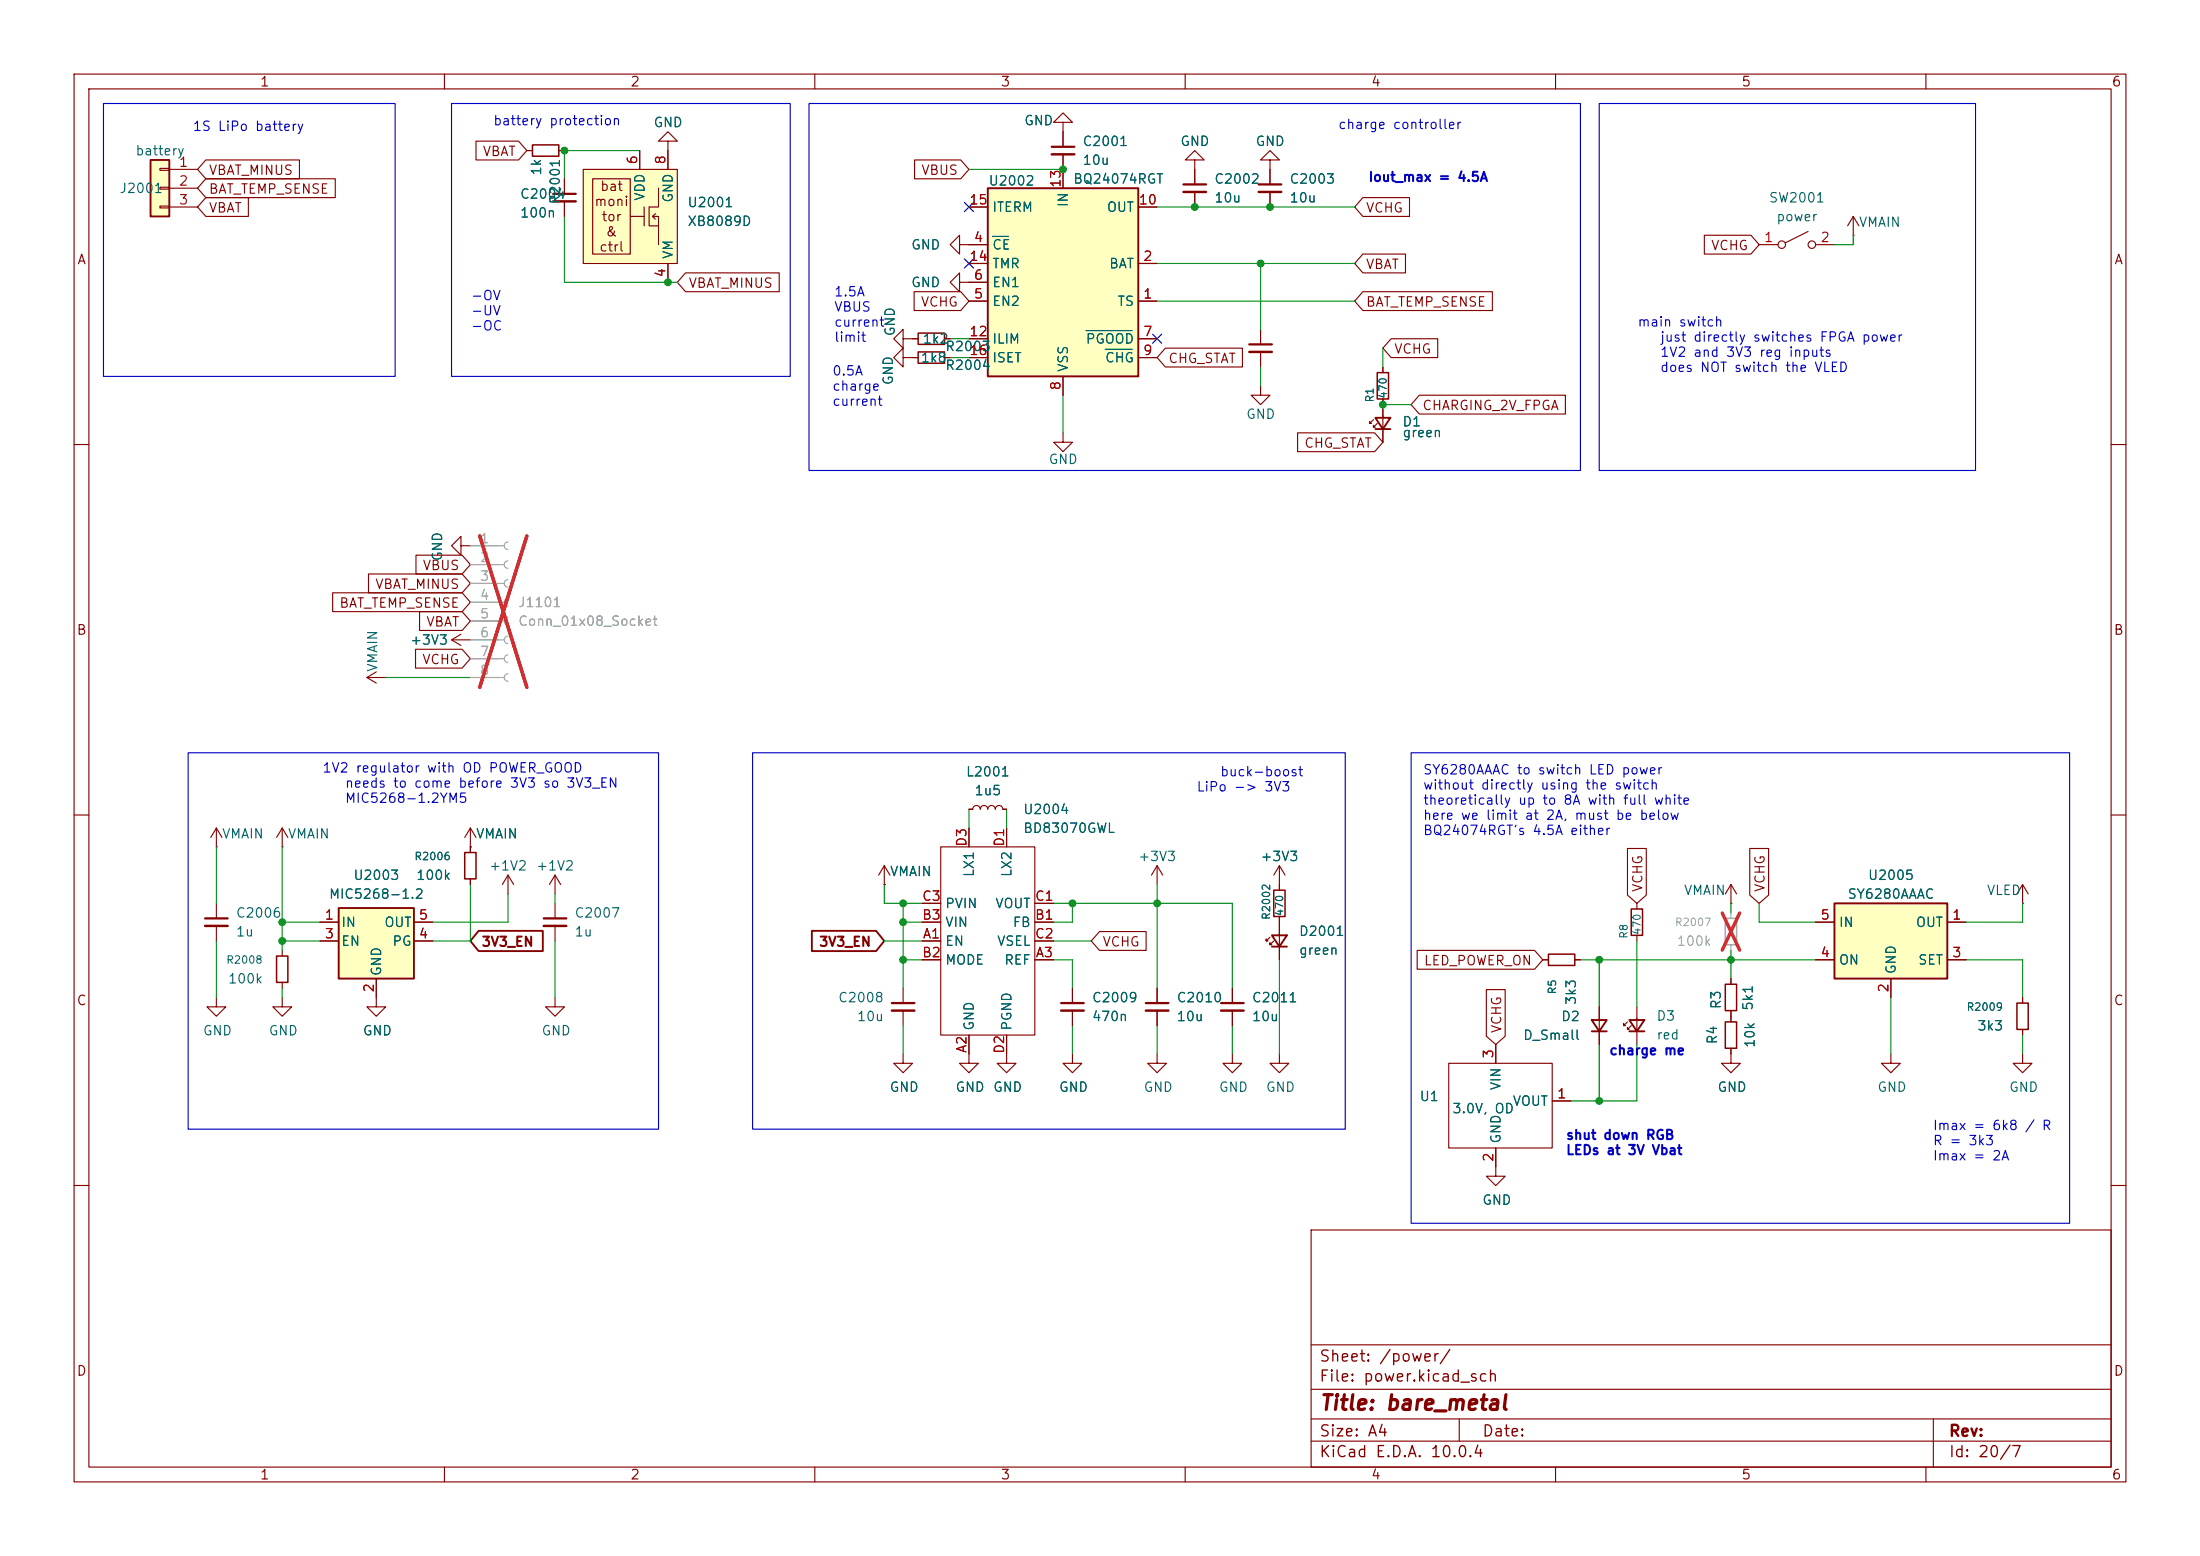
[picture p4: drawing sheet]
<svg xmlns="http://www.w3.org/2000/svg" width="297mm" height="210mm" viewBox="0 0 297 210" stroke-linecap="round" stroke-linejoin="round" font-family="sans-serif">
<g fill="none" stroke="#840000" stroke-width=".15">
<path d="M10 10h277v190h-277zM12 12h273v186h-273zM60 10v2M110 10v2M160 10v2M210 10v2M260 10v2M129.5 33v-1.2l-1.2 1.2 1.2 1.3v-1.3h1.3M129.5 38.1v-1.3l-1.2 1.3 1.2 1.3v-1.3h1.3M161.3 21.6h1.3l-1.3-1.3-1.3 1.3h1.3v3.3M161.3 25.9v2M171.4 21.6h1.3l-1.3-1.3-1.2 1.3h1.2v3.3"/>
<path d="M171.4 25.9v2M237.5 33h2.5M244.1 31.2l-3.1 1.6M245.1 33h2.5M250.2 31.8h.1M250.2 29.2l-.8 1.3M250.2 29.2l.8 1.3M250.2 29.2v2.6M170.2 44.5v2M170.2 47.5v2M185.4 56.6l-.5 .6v-.3v.3h.3M185.9 57.2l-.5 .5v-.3v.3h.3"/>
<path d="M186.7 54.6v5.1M10 60h2M285 60h2M10 110h2M29.2 114.3h.1M29.2 111.8l-.8 1.2M29.2 111.8l.8 1.2M29.2 111.8v2.5M38.1 114.3h.1M38.1 111.8l-.8 1.2M38.1 111.8l.8 1.2M38.1 111.8v2.5"/>
<path d="M119.4 119.4h.1M119.4 116.8l-.8 1.3M119.4 116.8l.7 1.3M119.4 116.8v2.6M127 114.3h12.7v25.4h-12.7zM130.8 109.2h.5a.51 .51 0 0 1 .5-.5 .51 .51 0 0 1 .5 .5 .51 .51 0 0 1 .5-.5 .51 .51 0 0 1 .5 .5 .51 .51 0 0 1 .6-.5 .51 .51 0 0 1 .5 .5 .51 .51 0 0 1 .5-.5 .51 .51 0 0 1 .5 .5h.5M130.8 111.8v2.5M135.9 111.8v2.5M156.2 116.8l-.8 1.3M156.2 116.8l.8 1.3M156.2 116.8v2.6M172.7 116.8v3.3"/>
<path d="M172.7 116.8l-.7 1.3M172.7 116.8l.8 1.3M285 110h2M29.2 134.6v1.3h1.3l-1.3 1.3-1.3-1.3h1.3M29.2 121.9v2.1M29.2 125v2M38.1 134.6v1.3h1.3l-1.3 1.3-1.3-1.3h1.3M38.1 128.3v.7M38.1 132.6v.8M50.8 134.6v1.3h1.3l-1.3 1.3-1.3-1.3h1.3M124.5 127h2.5M124.5 129.5h2.5"/>
<path d="M124.5 124.5h2.5M124.5 121.9h2.5M130.8 139.7v3.8h1.3l-1.3 1.3-1.3-1.3h1.3M135.9 139.7v3.8h1.3l-1.3 1.3-1.3-1.3h1.3M139.7 127h2.5M139.7 129.5h2.5M139.7 124.5h2.5M139.7 121.9h2.5M144.8 133.4v2M144.8 136.4v2M156.2 133.4v2M156.2 136.4v2"/>
<path d="M166.4 133.4v2M166.4 136.4v2M171.4 126.5l-.5 .5v-.3v.3h.3M172 127l-.6 .5v-.2v.2h.3M172.7 123.7v5.8M208.3 129.5h.7M212.6 129.5h.8M144.8 142.2v1.3h1.2l-1.2 1.3-1.3-1.3h1.3M156.2 142.2v1.3h1.3l-1.3 1.3-1.3-1.3h1.3M166.4 142.2v1.3h1.2l-1.2 1.3-1.3-1.3h1.3M172.7 142.2v1.3h1.3l-1.3 1.3-1.3-1.3h1.3M10 160h2"/>
<path d="M177 166h108v32h-108zM285 160h2M60 198v2M110 198v2M160 198v2M177 194.5h108M177 191.5h108M177 187.5h108M177 181.5h108M197 191.5v3M210 198v2M260 198v2"/>
<path d="M261 191.5v6.5"/>
<circle cx="240.5" cy="33" r=".51"/>
<circle cx="244.6" cy="33" r=".51"/>
</g>
<path d="M159.8 24.9h3M169.9 24.9h3.1M168.7 46.5h3M27.7 124h3M143.3 135.4h3M154.7 135.4h3M164.8 135.4h3.1" fill="none" stroke="#840000" stroke-width=".3"/>
<path d="M159.8 25.9h3M169.9 25.9h3.1M168.7 47.5h3M27.7 125h3M143.3 136.4h3M154.7 136.4h3M164.8 136.4h3.1" fill="none" stroke="#840000" stroke-width=".33"/>
<path d="M185.7 56.4h2l-1 1.5zM185.7 57.9h2M171.7 126.2h2l-1 1.6zM171.7 127.8h2" fill="none" stroke="#840000" stroke-width=".25"/>
<path d="M37.3 129h1.6v3.6h-1.6zM172 120.1h1.5v3.6h-1.5zM209 128.8h3.6v1.5h-3.6z" fill="none" stroke="#840000" stroke-width=".2"/>
<path d="M133.3 25.4h20.4v25.4h-20.4z" fill="#ffffc2"/>
<path d="M133.3 25.4h20.4v25.4h-20.4zM214.9 137.7h2l-1 1.5zM214.9 139.2h2M220 137.7h2l-1 1.5zM220 139.2h2" fill="none" stroke="#840000" stroke-width=".25"/>
<g fill="none" stroke="#840000" stroke-width=".15">
<path d="M143.5 16.5h1.3l-1.3-1.3-1.3 1.3h1.3v3.3M130.8 35.6h2.5M130.8 33h2.5M130.8 38.1h2.5M130.8 27.9h2.5M143.5 20.8v4.6M153.7 35.6h2.5M153.7 27.9h2.5M121.9 45.7v-1.2l-1.3 1.2 1.3 1.3v-1.3h2.1M121.9 48.3v-1.3l-1.3 1.3 1.3 1.2v-1.2h2.1M127.5 45.7h.8M127.5 48.3h.8"/>
<path d="M130.8 40.6h2.5M130.8 45.7h2.5M130.8 48.3h2.5M143.5 58.4v1.3h1.3l-1.3 1.3-1.3-1.3h1.3M143.5 50.8v2.5M153.7 40.6h2.5M153.7 45.7h2.5M153.7 48.3h2.5M170.2 52.1v1.2h1.2l-1.2 1.3-1.3-1.3h1.3M273 119.4v2.5M273 119.4l-.7 1.3M273 119.4l.8 1.3"/>
<path d="M215.9 135.9v5.1M219.7 137.9l-.5 .5v-.2v.2h.3M220.2 138.4l-.5 .5v-.2v.2h.3M221 135.9v5.1M233.7 137.2v.7M273 121.9h.1M273 134.6v.8M273 138.9v.8M121.9 142.2v1.3h1.3l-1.3 1.3-1.3-1.3h1.3M195.6 143.5h13.9v11.4h-13.9zM201.9 154.9v3.9h1.3l-1.3 1.2-1.2-1.2h1.2M201.9 141v2.5"/>
<path d="M209.5 148.6h2.6M233.7 141.5v2h1.2l-1.2 1.3-1.3-1.3h1.3M255.3 142.2v1.3h1.2l-1.2 1.3-1.3-1.3h1.3M273 142.2v1.3h1.3l-1.3 1.3-1.2-1.3h1.2"/>
</g>
<path d="M134 31.9h2.2M146.6 44.6h6.2M149.2 47.2h3.6" fill="none" stroke="#006464" stroke-width=".15"/>
<path d="M124 45h3.5v1.5h-3.5zM124 47.5h3.5v1.5h-3.5zM232.9 137.9h1.5v3.6h-1.5zM272.3 135.4h1.5v3.5h-1.5z" fill="none" stroke="#840000" stroke-width=".2"/>
<path d="M142 19.8h3" fill="none" stroke="#840000" stroke-width=".3"/>
<path d="M142 20.8h3" fill="none" stroke="#840000" stroke-width=".33"/>
<path d="M247.6 121.9h15.3v10.2h-15.3z" fill="#ffffc2"/>
<path d="M247.6 121.9h15.3v10.2h-15.3z" fill="none" stroke="#840000" stroke-width=".25"/>
<g fill="none" stroke="#840000" stroke-width=".15">
<path d="M90.2 19.1h1.2l-1.2-1.3-1.3 1.3h1.3v1.2M186.7 49.5v.8M186.7 53.8v.8M233.7 119.4v2.5M233.7 119.4l.7 1.3M233.7 119.4l-.8 1.3M221 121.9v.8M221 126.2v.8M233.7 121.9h.1M233.7 132.1v.7M233.7 136.4v.8M245.1 124.5h2.5"/>
<path d="M245.1 129.5h2.5M255.3 132.1v2.5M262.9 124.5h2.5M262.9 129.5h2.5"/>
</g>
<path d="M185.9 50.3h1.6v3.5h-1.6zM220.2 122.7h1.5v3.5h-1.5zM232.9 132.8h1.5v3.6h-1.5z" fill="none" stroke="#840000" stroke-width=".2"/>
<path d="M232.9 124h1.5v3.5h-1.5z" fill="none" stroke="#a1a1a1" stroke-width=".2"/>
<path d="M233.7 123.2v.8M233.7 127.5v.8" fill="none" stroke="#a1a1a1" stroke-width=".15"/>
<path d="M232.5 123.2l2.4 5M234.9 123.2l-2.4 5" fill="none" stroke="#e12e31" stroke-width=".46"/>
<path d="M78.7 22.9h12.7v12.7h-12.7z" fill="#ffffc2"/>
<g fill="none" stroke="#840000" stroke-width=".15">
<path d="M71.1 20.3h.8M75.4 20.3h.8M76.2 24.1v2.1M76.2 27.2v2M78.7 22.9h12.7v12.7h-12.7zM80 24.1h5.1v10.2h-5.1zM86.4 20.3v2.6M87 29.2h-1.9M87 27.9v2.6M88.1 29.2l.4 .4M88.5 28.8l-.4 .4h.8v1.3M88.9 25.4v2.5h-1.3v2.6h1.3v2.5"/>
<path d="M90.2 20.3v2.6M90.2 35.6v2.5M62.2 73.7v-1.3l-1.2 1.3 1.2 1.2v-1.2h1.3M49.5 91.4l1.3 .8M49.5 91.4h2.6M50.8 90.7l-1.3 .7M52.1 91.4h.1M61 86.4l1.2 .7M61 86.4h2.5M62.2 85.6l-1.2 .8M68.6 118.1l-.8 1.3M68.6 118.1l.7 1.3"/>
<path d="M68.6 118.1v2.6M74.9 118.1l-.7 1.3M74.9 118.1l.8 1.3M74.9 118.1v2.6M74.9 134.6v1.3h1.3l-1.3 1.3-1.2-1.3h1.2M74.9 121.9v2.1M74.9 125v2M121.9 133.4v2M121.9 136.4v2"/>
</g>
<path d="M74.7 26.2h3M73.4 124h3.1M120.4 135.4h3" fill="none" stroke="#840000" stroke-width=".3"/>
<path d="M74.7 27.2h3M73.4 125h3.1M120.4 136.4h3" fill="none" stroke="#840000" stroke-width=".33"/>
<g fill="none" stroke="#a1a1a1" stroke-width=".15">
<path d="M63.5 73.7h4.6M63.5 76.2h4.6M63.5 78.7h4.6M68.6 73.2a.51 .51 0 0 0-.5 .5 .51 .51 0 0 0 .5 .5M68.6 75.7a.51 .51 0 0 0-.5 .5 .51 .51 0 0 0 .5 .5M68.6 78.2a.51 .51 0 0 0-.5 .5 .51 .51 0 0 0 .5 .5M63.5 81.3h4.6M63.5 83.8h4.6M63.5 86.4h4.6M63.5 88.9h4.6M63.5 91.4h4.6M68.6 80.8a.51 .51 0 0 0-.5 .5 .51 .51 0 0 0 .5 .5"/>
<path d="M68.6 83.3a.51 .51 0 0 0-.5 .5 .51 .51 0 0 0 .5 .5M68.6 85.9a.51 .51 0 0 0-.5 .5 .51 .51 0 0 0 .5 .5M68.6 88.4a.51 .51 0 0 0-.5 .5 .51 .51 0 0 0 .5 .5M68.6 90.9a.51 .51 0 0 0-.5 .5 .51 .51 0 0 0 .5 .5"/>
</g>
<path d="M64.8 72.3l6.3 20.5M71.1 72.3l-6.3 20.5" fill="none" stroke="#e12e31" stroke-width=".46"/>
<path d="M71.9 19.6h3.5v1.5h-3.5z" fill="none" stroke="#840000" stroke-width=".2"/>
<path d="M20.3 21.6h2.6v7.6h-2.6z" fill="#ffffc2"/>
<path d="M20.3 21.6h2.6v7.6h-2.6z" fill="none" stroke="#840000" stroke-width=".25"/>
<path d="M21.6 22.7h1.3v.3h-1.3zM21.6 25.3h1.3v.2h-1.3zM21.6 27.8h1.3v.3h-1.3zM22.9 22.9h3.8M22.9 25.4h3.8M22.9 27.9h3.8M63.5 114.3h.1M63.5 111.8l-.8 1.2M63.5 111.8l.8 1.2M63.5 111.8v3.3M63.5 118.6v.8" fill="none" stroke="#840000" stroke-width=".15"/>
<path d="M62.7 115.1h1.6v3.5h-1.6z" fill="none" stroke="#840000" stroke-width=".2"/>
<path d="M45.7 122.6h10.2v9.5h-10.2z" fill="#ffffc2"/>
<path d="M45.7 122.6h10.2v9.5h-10.2zM64.6 125.6h8.7v2.8h-8.7l-1.1-1.4zM109.6 125.6h8.7l1.1 1.4-1.1 1.4h-8.7z" fill="none" stroke="#840000" stroke-width=".25"/>
<g fill="none" stroke="#840000" stroke-width=".15">
<path d="M64.3 19h5.7l1.1 1.3-1.1 1.3h-5.7zM143.5 17.8v2M27.8 21.6h12.6v2.5h-12.6l-1.1-1.2zM27.8 24.1h17.5v2.6h-17.5l-1.1-1.3zM27.8 26.7h5.7v2.5h-5.7l-1.1-1.3zM71.1 20.3h.8M75.4 20.3h.8M76.2 24.1v2.1M76.2 27.2v2M86.4 20.3v2.6M90.2 20.3v2.6M90.2 35.6v2.5"/>
<path d="M92.6 36.8h12.6v2.6h-12.6l-1.2-1.3zM123.4 39.4h6.3l1.1 1.2-1.1 1.3h-6.3zM123.5 21.6h6.2l1.1 1.3-1.1 1.2h-6.2zM130.8 35.6h2.5M130.8 33h2.5M130.8 38.1h2.5M130.8 27.9h2.5M143.5 20.8v4.6M153.7 35.6h2.5M153.7 27.9h2.5M161.3 22.9v2M161.3 25.9v2"/>
<path d="M171.4 22.9v2M171.4 25.9v2M184 26.7h6.3v2.5h-6.3l-1.1-1.3zM184 39.4h17.5v2.5h-17.5l-1.1-1.3zM184 34.3h5.7v2.5h-5.7l-1.1-1.2zM230.1 31.7h6.3l1.1 1.3-1.1 1.3h-6.3zM123.2 48.3h.8M123.2 45.7h.8M127.5 48.3h.8M127.5 45.7h.8M130.8 48.3h2.5M130.8 45.7h2.5"/>
<path d="M130.8 40.6h2.5M143.5 50.8v2.5M153.7 48.3h2.5M153.7 45.7h2.5M153.7 40.6h2.5M157.3 47h10.4v2.5h-10.4l-1.1-1.2zM175.2 58.4h10.4l1.1 1.3-1.1 1.3h-10.4zM186.7 49.5v.8M186.7 53.8v2.6M186.7 57.9v1.8M187.8 45.7h6.3v2.6h-6.3l-1.1-1.3zM191.6 53.3h19.7v2.6h-19.7l-1.1-1.3z"/>
<path d="M49.7 77.5h12.7l1.1 1.2-1.1 1.3h-12.7zM56.2 74.9h6.2l1.1 1.3-1.1 1.3h-6.2zM44.9 80h17.5l1.1 1.3-1.1 1.3h-17.5zM56.1 87.6h6.3l1.1 1.3-1.1 1.3h-6.3zM56.6 82.5h5.8l1.1 1.3-1.1 1.3h-5.8zM63.5 114.3h.1M63.5 114.3v.8M63.5 118.6v.8M119.4 119.4h.1M130.8 109.2h.5M130.8 111.8v2.5M135.4 109.2h.5"/>
<path d="M135.9 111.8v2.5M172.7 119.4v.7M219.7 114.5h2.6v6.3l-1.3 1.1-1.3-1.1zM236.2 114.5h2.6v6.3l-1.3 1.1-1.3-1.1zM43.2 124.5h2.5M43.2 127h2.5M50.8 132.1v2.5M55.9 124.5h2.5M55.9 127h2.5M124.5 124.5h2.5M124.5 127h2.5M124.5 129.5h2.5"/>
<path d="M124.5 121.9h2.5M130.8 139.7v2.5M135.9 139.7v2.5M139.7 124.5h2.5M139.7 127h2.5M139.7 129.5h2.5M139.7 121.9h2.5M144.8 133.4v2M144.8 136.4v2M148.4 125.7h6.3v2.6h-6.3l-1.1-1.3zM156.2 133.4v2M156.2 136.4v2"/>
<path d="M166.4 133.4v2M166.4 136.4v2M172.7 123.7v2.5M172.7 127.8v1.7M191.3 128.3h15.9l1.1 1.2-1.1 1.3h-15.9zM200.7 133.6h2.5v6.3l-1.3 1.1-1.2-1.1zM208.3 129.5h.7M212.6 129.5h.8M215.9 135.9v1.8M215.9 139.2v1.8M233.7 132.1v.7M233.7 136.4v1.5"/>
<path d="M245.1 124.5h2.5M245.1 129.5h2.5M255.3 132.1v2.5M262.9 124.5h2.5M262.9 129.5h2.5M273 134.6v.8M273 138.9v.8M201.9 141v2.5M201.9 154.9v2.6M209.5 148.6h2.6M233.7 141.5v.7"/>
</g>
<g fill="none" stroke="#009600" stroke-width=".15">
<path d="M76.2 29.2v8.9h15.2M86.4 20.3h-10.2v3.8M130.8 22.9h12.7M156.2 27.9h26.7M156.2 35.6h26.7M170.2 35.6v8.9M250.2 31.8v1.2h-2.6M128.3 48.3h2.5M128.3 45.7h2.5M143.5 53.3v5.1M156.2 40.6h26.7M170.2 49.5v2.6"/>
<path d="M186.7 47v2.5M186.7 54.6h3.8M52.1 91.4h11.4M29.2 114.3v7.6M38.1 114.3v14M63.5 119.4v7.6h-5.1M119.4 119.4v2.5h5.1M130.8 109.2v2.6M135.9 109.2v2.6M156.2 119.4v14M29.2 127v7.6M38.1 124.5h5.1"/>
<path d="M38.1 127h5.1M38.1 133.4v1.2M68.6 120.7v3.8h-10.2M74.9 120.7v1.2M74.9 127v7.6M119.4 127h5.1M121.9 129.5h2.6M121.9 124.5h2.6M121.9 121.9v11.5M121.9 138.4v3.8M142.2 121.9h24.2v11.5M142.2 129.5h2.6v3.9"/>
<path d="M142.2 127h5.1M144.8 121.9v2.6h-2.6M144.8 138.4v3.8M156.2 138.4v3.8M166.4 138.4v3.8M172.7 129.5v12.7M213.4 129.5h31.7M215.9 129.5v6.4M221 127v8.9M233.7 121.9v1.3M233.7 128.3v3.8M237.5 121.9v2.6h7.6"/>
<path d="M255.3 134.6v7.6M265.4 129.5h7.6v5.1M273 121.9v2.6h-7.6M273 139.7v2.5M215.9 141v7.6M221 141v7.6h-8.9"/>
</g>
<path d="M130.2 35l1.2 1.2M130.2 27.3l1.2 1.2M131.4 35l-1.2 1.2M131.4 27.3l-1.2 1.2M155.6 45.1l1.2 1.2M156.8 45.1l-1.2 1.2" fill="none" stroke="#000084" stroke-width=".15"/>
<path d="M14 14h39.3v36.8h-39.3zM61 14h45.7v36.8h-45.7zM109.2 14h104.2v49.5h-104.2zM215.9 14h50.8v49.5h-50.8zM25.4 101.6h63.5v50.8h-63.5zM101.6 101.6h80v50.8h-80zM190.5 101.6h88.9v63.5h-88.9z" fill="none" stroke="#0000c2" stroke-width=".15"/>
<path d="M63.5 73.7h3.8M63.5 76.2h3.8M63.5 78.7h3.8M63.5 81.3h3.8M63.5 83.8h3.8M63.5 86.4h3.8M63.5 88.9h3.8M63.5 91.4h3.8" fill="none" stroke="#a1a1a1" stroke-width=".15"/>
<path d="M64.8 72.3l6.3 20.5M71.1 72.3l-6.3 20.5" fill="none" stroke="#e12e31" stroke-width=".46"/>
<path d="M134 31.9h2.2M146.6 44.6h6.2M149.2 47.2h3.6" fill="none" stroke="#006464" stroke-width=".15"/>
<g fill="#009600" stroke="#009600" stroke-width=".14">
<circle cx="90.2" cy="38.1" r=".46"/>
<circle cx="76.2" cy="20.3" r=".46"/>
<circle cx="121.9" cy="121.9" r=".46"/>
<circle cx="121.9" cy="124.5" r=".46"/>
<circle cx="121.9" cy="129.5" r=".46"/>
<circle cx="38.1" cy="127" r=".46"/>
<circle cx="38.1" cy="124.5" r=".46"/>
<circle cx="156.2" cy="121.9" r=".46"/>
<circle cx="144.8" cy="121.9" r=".46"/>
<circle cx="215.9" cy="129.5" r=".46"/>
<circle cx="233.7" cy="129.5" r=".46"/>
<circle cx="171.4" cy="27.9" r=".46"/>
<circle cx="170.2" cy="35.6" r=".46"/>
<circle cx="161.3" cy="27.9" r=".46"/>
<circle cx="186.7" cy="54.6" r=".46"/>
<circle cx="215.9" cy="148.6" r=".46"/>
<circle cx="143.5" cy="22.9" r=".46"/>
</g>
<text font-size="2" fill="#840000" x="178" y="190.8">Title: bare_metal</text>
<g font-size="1.5" fill="#840000">
<text x="178" y="184.2">Sheet: /power/</text>
<text x="178" y="186.9">File: power.kicad_sch</text>
<text x="178" y="197.1">KiCad E.D.A. 10.0.4</text>
<text x="178" y="194.3">Size: A4</text>
<text x="200" y="194.3">Date:</text>
<text x="263" y="194.3">Rev:</text>
<text x="263" y="197.1">Id: 20/7</text>
</g>
<g font-size="1.3" fill="#840000">
<text x="35" y="12">1</text>
<text x="85" y="12">2</text>
<text x="135" y="12">3</text>
<text x="185" y="12">4</text>
<text x="235" y="12">5</text>
<text x="285" y="12">6</text>
<text x="28.1" y="23.9">VBAT_MINUS</text>
<text x="65.1" y="21.4">VBAT</text>
<text x="124.3" y="23.9">VBUS</text>
<text x="28.1" y="26.5">BAT_TEMP_SENSE</text>
<text x="28.1" y="29">VBAT</text>
<text x="80.2" y="28.1">moni</text>
<text x="80.9" y="26.1">bat</text>
<text x="184.3" y="29">VCHG</text>
<text x="10.3" y="36">A</text>
<text x="80.8" y="34.3">ctrl</text>
<text x="81.1" y="30.2">tor</text>
<text x="81.7" y="32.2">&amp;</text>
<text x="230.9" y="34.1">VCHG</text>
<text x="285.3" y="36">A</text>
<text x="92.9" y="39.2">VBAT_MINUS</text>
<text x="124.2" y="41.7">VCHG</text>
<text x="184.3" y="41.7">BAT_TEMP_SENSE</text>
<text x="184.3" y="36.6">VBAT</text>
<text x="157.6" y="49.3">CHG_STAT</text>
<text x="188.1" y="48.1">VCHG</text>
<text x="191.9" y="55.7">CHARGING_2V_FPGA</text>
<text x="176" y="60.8">CHG_STAT</text>
<text x="57" y="77.3">VBUS</text>
<text x="45.7" y="82.3">BAT_TEMP_SENSE</text>
<text x="50.6" y="79.8">VBAT_MINUS</text>
<text x="10.3" y="86">B</text>
<text x="56.9" y="90">VCHG</text>
<text x="57.5" y="84.9">VBAT</text>
<text x="285.3" y="86">B</text>
<text x="222" y="120.5" transform="rotate(-90 222 120.5)">VCHG</text>
<text x="238.6" y="120.5" transform="rotate(-90 238.6 120.5)">VCHG</text>
<text x="64.9" y="128.1">3V3_EN</text>
<text x="110.5" y="128.1">3V3_EN</text>
<text x="148.7" y="128.1">VCHG</text>
<text x="192.1" y="130.6">LED_POWER_ON</text>
<text x="10.3" y="136">C</text>
<text x="285.3" y="136">C</text>
<text x="203" y="139.5" transform="rotate(-90 203 139.5)">VCHG</text>
<text x="10.3" y="186">D</text>
<text x="285.3" y="186">D</text>
<text x="35" y="200">1</text>
<text x="85" y="200">2</text>
<text x="135" y="200">3</text>
<text x="185" y="200">4</text>
<text x="235" y="200">5</text>
<text x="285" y="200">6</text>
</g>
<g font-size="1.3" fill="#0000c2">
<text x="25.9" y="18">1S LiPo battery</text>
<text x="66.5" y="17.2">battery protection</text>
<text x="180.6" y="17.7">charge controller</text>
<text x="184.7" y="24.8">Iout_max = 4.5A</text>
<text x="63.5" y="40.8">-OV</text>
<text x="112.5" y="40.3">1.5A</text>
<text x="63.5" y="42.9">-UV</text>
<text x="63.5" y="44.9">-OC</text>
<text x="112.5" y="42.4">VBUS</text>
<text x="112.5" y="44.4">current</text>
<text x="112.5" y="46.5">limit</text>
<text x="221" y="44.4">main switch</text>
<text x="224" y="46.4">just directly switches FPGA power</text>
<text x="112.3" y="51">0.5A</text>
<text x="112.3" y="53.1">charge</text>
<text x="224" y="48.5">1V2 and 3V3 reg inputs</text>
<text x="224" y="50.5">does NOT switch the VLED</text>
<text x="112.3" y="55.1">current</text>
<text x="43.4" y="104.6">1V2 regulator with OD POWER_GOOD</text>
<text x="46.5" y="106.6">needs to come before 3V3 so 3V3_EN</text>
<text x="161.4" y="107.1">LiPo -&gt; 3V3</text>
<text x="164.6" y="105.1">buck-boost</text>
<text x="192" y="104.8">SY6280AAAC to switch LED power</text>
<text x="192" y="106.9">without directly using the switch</text>
<text x="46.5" y="108.7">MIC5268-1.2YM5</text>
<text x="192" y="108.9">theoretically up to 8A with full white</text>
<text x="192" y="111">here we limit at 2A, must be below</text>
<text x="192" y="113">BQ24074RGT's 4.5A either</text>
<text x="217.2" y="142.7">charge me</text>
<text x="211.3" y="154.1">shut down RGB</text>
<text x="260.9" y="152.8">Imax = 6k8 / R</text>
<text x="260.9" y="154.9">R = 3k3</text>
<text x="211.3" y="156.2">LEDs at 3V Vbat</text>
<text x="260.9" y="156.9">Imax = 2A</text>
</g>
<g font-size="1.3" fill="#006464">
<text x="88.1" y="17.5">GND</text>
<text x="138.2" y="17.2">GND</text>
<text x="18.2" y="21.3">battery</text>
<text x="73.4" y="23.8" transform="rotate(-90 73.4 23.8)">1k</text>
<text x="146.1" y="20">C2001</text>
<text x="146.1" y="22.6">10u</text>
<text x="159.3" y="20">GND</text>
<text x="169.4" y="20">GND</text>
<text x="16" y="26.4">J2001</text>
<text x="70.1" y="29.7">100n</text>
<text x="70.1" y="27.1">C2004</text>
<text x="75.9" y="27.7" transform="rotate(-90 75.9 27.7)">R2001</text>
<text x="87.3" y="27.2" transform="rotate(-90 87.3 27.2)">VDD</text>
<text x="91.1" y="27.4" transform="rotate(-90 91.1 27.4)">GND</text>
<text x="92.7" y="28.3">U2001</text>
<text x="133.4" y="25.4">U2002</text>
<text x="133.9" y="28.9">ITERM</text>
<text x="144.5" y="28" transform="rotate(-90 144.5 28)">IN</text>
<text x="144.8" y="25.1">BQ24074RGT</text>
<text x="149.3" y="28.9">OUT</text>
<text x="163.8" y="25.1">C2002</text>
<text x="163.8" y="27.6">10u</text>
<text x="174" y="25.1">C2003</text>
<text x="174" y="27.6">10u</text>
<text x="238.7" y="27.6">SW2001</text>
<text x="91.1" y="35.1" transform="rotate(-90 91.1 35.1)">VM</text>
<text x="92.7" y="30.8">XB8089D</text>
<text x="122.9" y="34">GND</text>
<text x="133.9" y="34">CE</text>
<text x="239.7" y="30.2">power</text>
<text x="250.9" y="30.9">VMAIN</text>
<text x="122.9" y="39.1">GND</text>
<text x="133.9" y="41.6">EN2</text>
<text x="133.9" y="39.1">EN1</text>
<text x="133.9" y="36.5">TMR</text>
<text x="149.6" y="36.5">BAT</text>
<text x="150.8" y="41.6">TS</text>
<text x="121.1" y="45.5" transform="rotate(-90 121.1 45.5)">GND</text>
<text x="124.5" y="46.7">1k2</text>
<text x="127.5" y="47.7">R2003</text>
<text x="133.9" y="46.7">ILIM</text>
<text x="146.5" y="46.7">PGOOD</text>
<text x="120.9" y="52.1" transform="rotate(-90 120.9 52.1)">GND</text>
<text x="124.2" y="49.2">1k8</text>
<text x="127.5" y="50.2">R2004</text>
<text x="133.9" y="49.2">ISET</text>
<text x="144.5" y="50.3" transform="rotate(-90 144.5 50.3)">VSS</text>
<text x="149.1" y="49.2">CHG</text>
<text x="168.1" y="56.9">GND</text>
<text x="189.2" y="57.9">D1</text>
<text x="189.2" y="59.3">green</text>
<text x="141.5" y="62.9">GND</text>
<text x="60" y="75.8" transform="rotate(-90 60 75.8)">GND</text>
<text x="55.3" y="87.3">+3V3</text>
<text x="51.3" y="90.8" transform="rotate(-90 51.3 90.8)">VMAIN</text>
<text x="130.3" y="105.1">L2001</text>
<text x="131.5" y="107.7">1u5</text>
<text x="29.9" y="113.5">VMAIN</text>
<text x="38.8" y="113.5">VMAIN</text>
<text x="64.2" y="113.5">VMAIN</text>
<text x="138" y="110.2">U2004</text>
<text x="138" y="112.7">BD83070GWL</text>
<text x="47.6" y="119.1">U2003</text>
<text x="56.1" y="119.1">100k</text>
<text x="65.9" y="117.8">+1V2</text>
<text x="72.3" y="117.8">+1V2</text>
<text x="120.1" y="118.6">VMAIN</text>
<text x="131.8" y="118.5" transform="rotate(-90 131.8 118.5)">LX1</text>
<text x="136.9" y="118.5" transform="rotate(-90 136.9 118.5)">LX2</text>
<text x="153.6" y="116.5">+3V3</text>
<text x="170.1" y="116.5">+3V3</text>
<text x="252.1" y="119.1">U2005</text>
<text x="31.8" y="124.2">C2006</text>
<text x="44.3" y="121.6">MIC5268-1.2</text>
<text x="46" y="125.4">IN</text>
<text x="51.8" y="125.4">OUT</text>
<text x="77.5" y="124.2">C2007</text>
<text x="127.5" y="125.4">VIN</text>
<text x="127.5" y="122.9">PVIN</text>
<text x="134.3" y="122.9">VOUT</text>
<text x="136.6" y="125.4">FB</text>
<text x="227.2" y="121.1">VMAIN</text>
<text x="248.2" y="125.4">IN</text>
<text x="249.3" y="121.6">SY6280AAAC</text>
<text x="258.6" y="125.4">OUT</text>
<text x="268.1" y="121.1">VLED</text>
<text x="31.8" y="126.7">1u</text>
<text x="46" y="128">EN</text>
<text x="51.8" y="131.8" transform="rotate(-90 51.8 131.8)">GND</text>
<text x="52.9" y="128">PG</text>
<text x="77.5" y="126.7">1u</text>
<text x="127.5" y="128">EN</text>
<text x="127.5" y="130.5">MODE</text>
<text x="134.5" y="128">VSEL</text>
<text x="135.5" y="130.5">REF</text>
<text x="175.3" y="126.6">D2001</text>
<text x="175.3" y="129.2">green</text>
<text x="248.2" y="130.5">ON</text>
<text x="256.2" y="131.6" transform="rotate(-90 256.2 131.6)">GND</text>
<text x="258.9" y="130.5">SET</text>
<text x="30.7" y="133.1">100k</text>
<text x="113.1" y="135.6">C2008</text>
<text x="147.3" y="135.6">C2009</text>
<text x="158.8" y="135.6">C2010</text>
<text x="168.9" y="135.6">C2011</text>
<text x="213.1" y="135.7" transform="rotate(-90 213.1 135.7)">3k3</text>
<text x="232.6" y="136.3" transform="rotate(-90 232.6 136.3)">R3</text>
<text x="236.9" y="136.5" transform="rotate(-90 236.9 136.5)">5k1</text>
<text x="27.3" y="140.1">GND</text>
<text x="36.2" y="140.1">GND</text>
<text x="48.9" y="140.1">GND</text>
<text x="73" y="140.1">GND</text>
<text x="115.6" y="138.1">10u</text>
<text x="131.8" y="139.2" transform="rotate(-90 131.8 139.2)">GND</text>
<text x="136.9" y="139.2" transform="rotate(-90 136.9 139.2)">PGND</text>
<text x="147.3" y="138.1">470n</text>
<text x="158.8" y="138.1">10u</text>
<text x="168.9" y="138.1">10u</text>
<text x="205.5" y="140.7">D_Small</text>
<text x="210.7" y="138.1">D2</text>
<text x="223.5" y="138.1">D3</text>
<text x="223.5" y="140.6">red</text>
<text x="232.1" y="141" transform="rotate(-90 232.1 141)">R4</text>
<text x="237.2" y="141.5" transform="rotate(-90 237.2 141.5)">10k</text>
<text x="266.8" y="139.4">3k3</text>
<text x="120" y="147.7">GND</text>
<text x="128.9" y="147.7">GND</text>
<text x="134" y="147.7">GND</text>
<text x="142.9" y="147.7">GND</text>
<text x="154.3" y="147.7">GND</text>
<text x="164.5" y="147.7">GND</text>
<text x="170.8" y="147.7">GND</text>
<text x="191.6" y="148.9">U1</text>
<text x="202.9" y="147.2" transform="rotate(-90 202.9 147.2)">VIN</text>
<text x="204.1" y="149.6">VOUT</text>
<text x="231.8" y="147.7">GND</text>
<text x="253.4" y="147.7">GND</text>
<text x="271.1" y="147.7">GND</text>
<text x="196" y="150.6">3.0V, OD</text>
<text x="202.9" y="154.4" transform="rotate(-90 202.9 154.4)">GND</text>
<text x="200" y="162.9">GND</text>
</g>
<g font-size="1.3" fill="#a90000">
<text x="24.1" y="22.8">1</text>
<text x="86.3" y="22.3" transform="rotate(-90 86.3 22.3)">6</text>
<text x="90.1" y="22.3" transform="rotate(-90 90.1 22.3)">8</text>
<text x="24.1" y="25.4">2</text>
<text x="24.1" y="27.9">3</text>
<text x="130.8" y="27.9">15</text>
<text x="143.5" y="25.4" transform="rotate(-90 143.5 25.4)">13</text>
<text x="153.6" y="27.9">10</text>
<text x="130.8" y="35.5">14</text>
<text x="131.4" y="33">4</text>
<text x="154.2" y="35.5">2</text>
<text x="238.1" y="33">1</text>
<text x="245.7" y="33">2</text>
<text x="90.1" y="37.5" transform="rotate(-90 90.1 37.5)">4</text>
<text x="131.4" y="40.6">5</text>
<text x="131.4" y="38.1">6</text>
<text x="154.2" y="40.6">1</text>
<text x="130.8" y="45.7">12</text>
<text x="154.2" y="45.7">7</text>
<text x="130.8" y="48.2">16</text>
<text x="143.5" y="52.8" transform="rotate(-90 143.5 52.8)">8</text>
<text x="154.2" y="48.2">9</text>
<text x="130.8" y="114.4" transform="rotate(-90 130.8 114.4)">D3</text>
<text x="135.9" y="114.4" transform="rotate(-90 135.9 114.4)">D1</text>
<text x="43.7" y="124.4">1</text>
<text x="56.4" y="124.4">5</text>
<text x="124.4" y="124.4">B3</text>
<text x="124.4" y="121.9">C3</text>
<text x="139.6" y="124.4">B1</text>
<text x="139.6" y="121.9">C1</text>
<text x="245.7" y="124.4">5</text>
<text x="263.5" y="124.4">1</text>
<text x="43.7" y="127">3</text>
<text x="56.4" y="127">4</text>
<text x="124.4" y="129.5">B2</text>
<text x="124.5" y="127">A1</text>
<text x="139.6" y="127">C2</text>
<text x="139.7" y="129.5">A3</text>
<text x="245.7" y="129.5">4</text>
<text x="263.5" y="129.5">3</text>
<text x="50.8" y="134.1" transform="rotate(-90 50.8 134.1)">2</text>
<text x="255.2" y="134.1" transform="rotate(-90 255.2 134.1)">2</text>
<text x="130.8" y="142.2" transform="rotate(-90 130.8 142.2)">A2</text>
<text x="135.9" y="142.3" transform="rotate(-90 135.9 142.3)">D2</text>
<text x="201.9" y="142.9" transform="rotate(-90 201.9 142.9)">3</text>
<text x="210.1" y="148.6">1</text>
<text x="201.9" y="156.9" transform="rotate(-90 201.9 156.9)">2</text>
</g>
<g font-size="1.3" fill="#aaa">
<text x="64.7" y="73.6">1</text>
<text x="64.7" y="76.2">2</text>
<text x="64.7" y="78.7">3</text>
<text x="64.7" y="81.3">4</text>
<text x="64.7" y="83.8">5</text>
<text x="64.7" y="86.3">6</text>
<text x="64.7" y="88.9">7</text>
<text x="64.7" y="91.4">8</text>
</g>
<g font-size="1.3" fill="#989898">
<text x="69.9" y="82.3">J1101</text>
<text x="69.9" y="84.8">Conn_01x08_Socket</text>
<text x="226.3" y="128">100k</text>
</g>
<g font-size="1" fill="#006464">
<text x="187.5" y="53.9" transform="rotate(-90 187.5 53.9)">470</text>
<text x="185.7" y="54.4" transform="rotate(-90 185.7 54.4)">R1</text>
<text x="55.9" y="116.3">R2006</text>
<text x="171.7" y="124.2" transform="rotate(-90 171.7 124.2)">R2002</text>
<text x="173.5" y="123.7" transform="rotate(-90 173.5 123.7)">470</text>
<text x="30.5" y="130.3">R2008</text>
<text x="220" y="126.8" transform="rotate(-90 220 126.8)">R8</text>
<text x="221.7" y="126.3" transform="rotate(-90 221.7 126.3)">470</text>
<text x="210.3" y="134.3" transform="rotate(-90 210.3 134.3)">R5</text>
<text x="265.4" y="136.7">R2009</text>
</g>
<text font-size="1" fill="#989898" x="226" y="125.2">R2007</text>
</svg>
